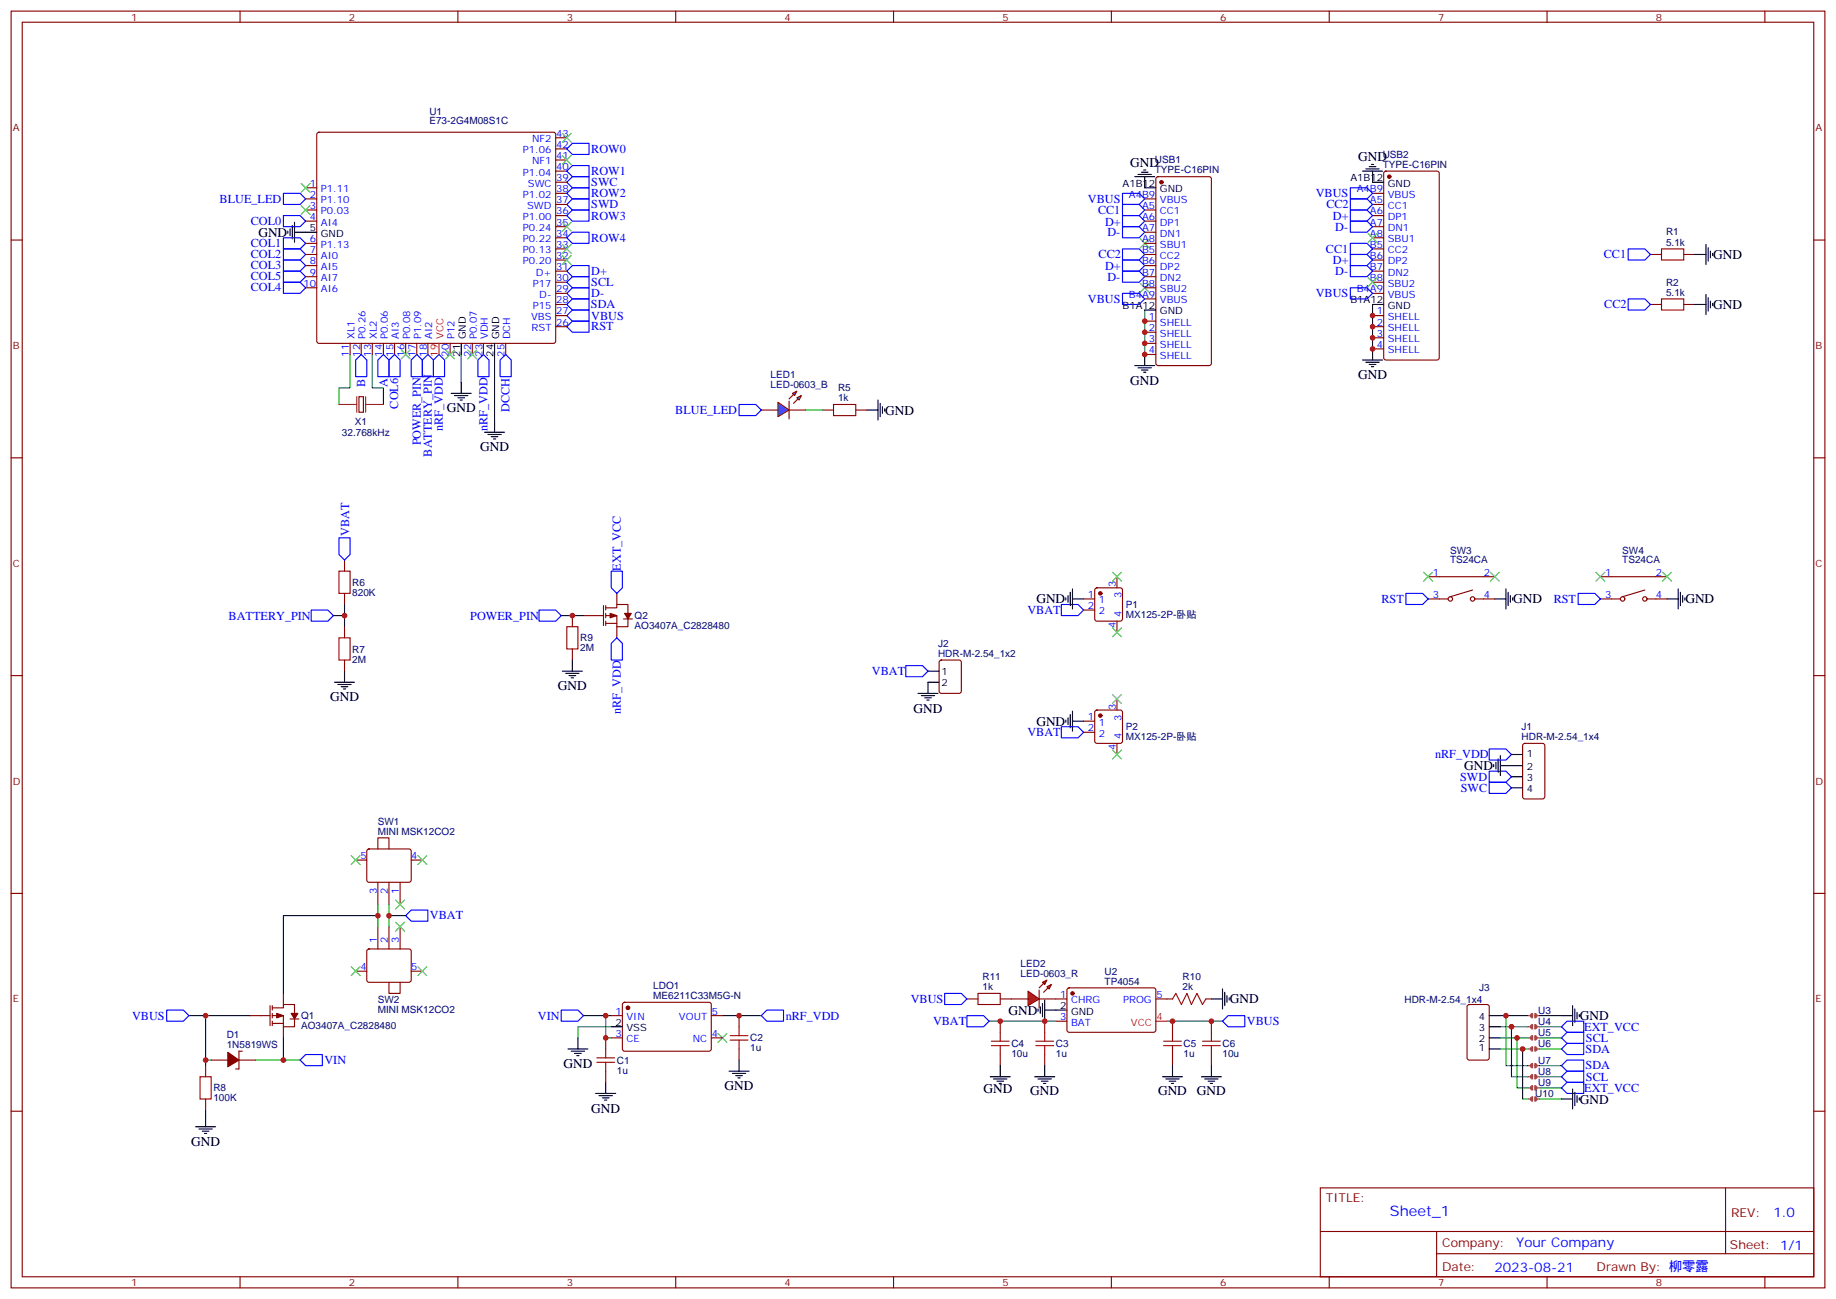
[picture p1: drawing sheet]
<svg xmlns="http://www.w3.org/2000/svg" width="583mm" height="412mm" viewBox="0 0 583 412" stroke-linecap="round" stroke-linejoin="round" font-family="sans-serif">
<g fill="none" stroke="#870000" stroke-width=".35">
<path d="M3.5 3.5h575.8v405.4h-575.8zM7.1 7.1h568.6v398.2h-568.6zM76.2 3.5v3.6M145.3 3.5v3.6M214.5 3.5v3.6M283.6 3.5v3.6M352.8 3.5v3.6M421.9 3.5v3.6M491.1 3.5v3.6M560.2 3.5v3.6M97 59.6h3.5M100.8 42.2l.4-.2h74.5l.5 .2 .2 .5v65.6l-.2 .5-.5 .2h-74.5l-.5-.2-.2-.5v-65.6z"/>
<path d="M176.4 57.9h3.5M176.4 54.3h3.5M176.4 50.8h3.5M176.4 47.3h3.5M176.4 43.7h3.5M3.5 76.2h3.6M97 63.1h3.5M97 66.7h3.5M97 70.2h3.5M97 77.3h3.5M176.4 79h3.5M176.4 75.5h3.5"/>
<path d="M176.4 72h3.5M176.4 68.4h3.5M176.4 64.9h3.5M176.4 61.4h3.5M575.7 76.2h3.6M97 80.8h3.5M97 84.3h3.5M97 87.8h3.5M97 91.4h3.5M176.4 96.7h3.5M176.4 93.1h3.5M176.4 89.6h3.5"/>
<path d="M176.4 86.1h3.5M176.4 82.6h3.5M111.1 109v3.5M114.7 109v3.5M118.2 109v3.5M121.7 109v3.5M125.2 109v3.5M128.8 109v3.5M132.3 109v3.5M135.8 109v3.5M142.9 109v3.5M149.9 109v3.5"/>
<path d="M153.5 109v3.5M160.5 109v3.5M176.4 103.7h3.5M176.4 100.2h3.5M113.9 125.9h1.5v5h-1.5zM3.5 145.3h3.6M575.7 145.3h3.6M344 190.1h3.5M344 193.7h3.5M347.7 186.8l.5-.2h7.4l.5 .2 .2 .5v9.2l-.2 .5-.5 .2h-7.4l-.5-.2-.2-.5v-9.2zM354.5 183.1v3.5M354.5 197.2v3.5"/>
<path d="M3.5 214.5h3.6M575.7 214.5h3.6M344 229h3.5M344 232.5h3.5M347.7 225.6l.5-.2h7.4l.5 .2 .2 .5v9.2l-.2 .5-.5 .2h-7.4l-.5-.2-.2-.5v-9.2zM354.5 221.9v3.5M354.5 236v3.5M3.5 283.6h3.6M575.7 283.6h3.6M3.5 352.8h3.6M575.7 352.8h3.6M419.1 377.1h156.6v28.2h-156.6z"/>
<path d="M547.7 377.1v20.9M419.1 391h156.5M456 398h119.6M456 391v14.1M76.2 405.3v3.6M145.3 405.3v3.6M214.5 405.3v3.6M283.6 405.3v3.6M352.8 405.3v3.6M421.9 405.3v3.6M491.1 405.3v3.6M560.2 405.3v3.6"/>
</g>
<g fill="none" stroke="#00f" stroke-width=".35">
<path d="M181.7 56.1h5.3v3.5h-5.3l-1.8-1.7zM90 61.4h5.2l1.8 1.7-1.8 1.8h-5.2zM179.9 64.9l1.8-1.8h5.3v3.6h-5.3zM179.9 93.1l1.8-1.7h5.3v3.5h-5.3zM179.9 86.1l1.8-1.8h5.3v3.5h-5.3zM132.3 112.5l1.8 1.8v5.3h-3.6v-5.3zM135.8 112.5l1.8 1.8v5.3h-3.5v-5.3zM139.3 112.5l1.8 1.8v5.3h-3.5v-5.3zM153.5 112.5l1.7 1.8v5.3h-3.5v-5.3zM160.5 112.5l1.8 1.8v5.3h-3.6v-5.3zM179.9 103.7l1.8-1.7h5.3v3.5h-5.3zM179.9 100.2l1.8-1.8h5.3v3.6h-5.3z"/>
<path d="M336.9 191.9h5.3l1.8 1.8-1.8 1.7h-5.3zM336.9 230.7h5.3l1.8 1.8-1.8 1.7h-5.3zM472.7 237.8h5.3l1.8 1.7-1.8 1.8h-5.3zM472.7 244.8h5.3l1.8 1.8-1.8 1.8h-5.3zM472.7 248.4h5.3l1.8 1.7-1.8 1.8h-5.3z"/>
</g>
<path d="M111.1 112.5v10.6h-3.5v5.3M118.2 112.5v10.6h3.5v5.3" fill="none" stroke="#008700" stroke-width=".35"/>
<path d="M107.6 128.4h5.6M113.2 125.9v5M116.1 128.4h5.6M116.1 125.9v5" fill="none" stroke="#8c2424" stroke-width=".35"/>
<g fill="none" stroke="#000" stroke-width=".35">
<path d="M91.4 73.4v.7M92.1 72.7v2.1M92.8 71.6v4.2M93.5 73.7h7M93.5 70.6v6.3M146.4 109v3.5M157 109v3.5M143.2 124.9h6.4M144.3 125.6h4.2M145.3 126.3h2.2M146 127h.8M146.4 121.4v3.5"/>
<path d="M153.8 137.2h6.4M154.9 137.9h4.2M155.9 138.6h2.1M156.6 139.3h.7M157 133.7v3.5M338.3 189.8v.7M339 189.1v2.1M339.7 188v4.3M340.4 187v6.3M340.4 190.1h3.6M338.3 228.6v.7M339 227.9v2.1"/>
<path d="M339.7 226.8v4.3M340.4 229h3.6M340.4 225.8v6.3M476.2 239.9v6.3M474.1 242.7v.7M474.8 242v2.1M475.5 240.9v4.3M476.2 243.1h3.6"/>
</g>
<path d="M139.3 109v3.5" fill="none" stroke="#f00" stroke-width=".35"/>
<g fill="#870000" stroke="#870000" stroke-width=".35">
<circle cx="349.2" cy="227.2" r=".53"/>
<circle cx="349.2" cy="188.4" r=".53"/>
</g>
<path d="M246.9 127.7l3.6 2.5-3.6 2.1z" fill="#09f" stroke="#870000" stroke-width=".35"/>
<path d="M250.5 127.4v5.6z" fill="#f00" stroke="#870000" stroke-width=".35"/>
<g fill="#870000" stroke="#870000" stroke-width=".35">
<path d="M250.5 126.6l1.4-1.4z"/>
<path d="M251.9 128.1l1.4-1.5z"/>
</g>
<g fill="#09f" stroke="#870000" stroke-width=".35">
<path d="M251.5 124.9l1.4-.7-.7 1.4z"/>
<path d="M252.9 126.3l1.5-.7-.8 1.4z"/>
</g>
<g fill="none" stroke="#870000" stroke-width=".35">
<path d="M241.7 130.2h5.2M250.5 130.2h5.3M261.1 130.2h3.5M271.6 130.2h3.6M109.4 177.8v3.5M109.4 188.4v3.5M109.4 199v3.5M181.7 195.4v3.6M185.2 195.4h6.4M191.6 192.3v6.3M192.3 193h3.5v-1.1h3.5v2.8M192.3 195.4h3.5v3.6h3.5v-2.5"/>
<path d="M192.3 192.3v1.4M192.3 194.7v1.4M192.3 197.2v1.4M192.3 197.9h3.5M195.8 188.4v3.5M195.8 199v3.5M197.9 196.5h2.8M109.4 209.5v3.6M181.7 206v3.5M298.3 209.8l.5-.3h5.6l.7 .5 .1 9.4-.5 .7h-5.9l-.6-.4-.1-9.4zM85.7 319.3v6.3M86.4 320h3.6v-1.1h3.5v2.8"/>
<path d="M86.4 319.3v1.4M90 315.4v3.5M197.8 318.4l.5-.2 27 .1 .5 .6-.1 14.4-.6 .4h-27.1l-.4-.7v-14.1zM306.9 317.1h3.5M317.5 317.1h3.5M335.1 317.1h3.6M338.9 313.8l.5-.2 27.1 .1 .4 .6-.1 13-.6 .4h-27.1l-.4-.7v-12.7zM366.9 317.1h5.3M382.8 317.1h1.7M465.9 319.1l.5-.2h5.6l.7 .4v16.5l-.4 .7h-5.9l-.7-.4v-16.5zM65.3 338.3v3.5M67 336.5h5.3"/>
<path d="M75.8 336.5h5.3M76.9 333.7h-1.1v5.7h-1M79.4 322.4h6.3M86.4 322.4h3.6v3.6h3.5v-2.5M86.4 324.9h3.6M86.4 321.7v1.4M86.4 324.2v1.4M90 326v3.5M92.1 323.5h2.8M192.3 329.5v3.5M194 322.4h3.6M194 329.5h3.6"/>
<path d="M225.8 322.4h3.5M225.8 329.5h3.5M234.6 322.4v3.6M234.6 333v3.5M317.5 324.2v3.5M317.5 334.8v3.5M331.6 324.2v3.5M331.6 334.8v3.5M335.1 324.2h3.6M372.2 324.2v3.5M372.2 334.8v3.5M384.5 324.2v3.5"/>
<path d="M384.5 334.8v3.5M65.3 348.9v3.5M192.3 340.1v3.5"/>
</g>
<path d="M234.6 128.4h5.3l1.8 1.8-1.8 1.7h-5.3zM107.6 170.7h3.5v5.3l-1.7 1.8-1.8-1.8zM98.8 193.7h5.3l1.7 1.7-1.7 1.8h-5.3zM171.1 193.7h5.3l1.8 1.7-1.8 1.8h-5.3zM194 181.3h3.6v5.3l-1.8 1.8-1.8-1.8zM195.8 202.5l1.8 1.8v5.2h-3.6v-5.2zM287.5 211.3h5.3l1.8 1.8-1.8 1.7h-5.3zM52.9 320.7h5.3l1.8 1.7-1.8 1.8h-5.3zM95.2 336.5l1.8-1.7h5.3v3.5h-5.3zM178.2 320.7h5.2l1.8 1.7-1.8 1.8h-5.2zM241.7 322.4l1.7-1.7h5.3v3.5h-5.3zM306.9 322.4h5.3l1.8 1.8-1.8 1.8h-5.3z" fill="none" stroke="#00f" stroke-width=".35"/>
<g fill="none" stroke="#a10000" stroke-width=".35">
<path d="M264.6 128.4h7v3.5h-7zM107.6 181.3h3.5v7.1h-3.5zM179.9 199h3.5v7h-3.5zM107.6 202.5h3.5v7h-3.5zM310.4 315.4h7.1v3.5h-7.1zM372.2 317.1l1-1.7 1.8 3.5 1.8-3.5 1.4 3.5 1.7-3.5 1.8 3.5 1.1-1.8M189.4 337.3h5.7M189.4 335.8h5.7M192.3 333v2.8M192.3 337.3v2.8M231.8 330.2h5.6M231.8 328.8h5.6"/>
<path d="M234.6 326v2.8M234.6 330.2v2.8M314.7 332h5.6M314.7 330.6h5.6M317.5 327.7v2.9M317.5 332v2.8M328.8 332h5.6M328.8 330.6h5.6M331.6 327.7v2.9M331.6 332v2.8M369.4 332h5.6M369.4 330.6h5.6"/>
<path d="M372.2 327.7v2.9M372.2 332v2.8M381.7 332h5.6M381.7 330.6h5.6M384.5 327.7v2.9M384.5 332v2.8M63.5 341.8h3.5v7.1h-3.5z"/>
</g>
<g fill="none" stroke="#000" stroke-width=".35">
<path d="M275.2 130.2h3.5M278.7 127v6.3M279.4 128.1v4.2M280.1 129.1v2.1M280.8 129.8v.7M106.2 216.6h6.3M107.2 217.3h4.3M108.3 218h2.1M109 218.7h.7M109.4 213.1v3.5M178.5 213.1h6.4M179.6 213.8h4.2"/>
<path d="M180.6 214.5h2.1M181.3 215.2h.7M181.7 209.5v3.6M294.6 213.1h3.5M298.1 216.6h-3.5v3.5M291.4 220.1h6.3M292.5 220.8h4.2M293.5 221.5h2.1M294.2 222.2h.7M330.2 319.6v2.1M330.9 318.6v4.2M331.6 317.5v6.3"/>
<path d="M384.5 317.1h3.6M388.1 314v6.3M388.8 315v4.3M389.5 316.1v2.1M390.2 316.8v.7M180.3 333h6.3M181.3 333.7h4.3M182.4 334.4h2.1M183.1 335.1h.7M183.4 329.5v3.5M194 326h3.6M234.6 336.5v3.6"/>
<path d="M317.5 338.3v3.5M329.5 320.3v.7M331.6 320.7h7.1M331.6 338.3v3.5M372.2 338.3v3.5M384.5 338.3v3.5M472.7 333h3.5M472.7 326h3.5M472.7 329.5h3.5M472.7 322.4h3.5M62.1 357.7h6.3M63.1 358.4h4.3"/>
<path d="M64.2 359.1h2.1M64.9 359.8h.7M65.3 354.2v3.5M189.1 347.1h6.3M190.1 347.8h4.3M191.2 348.5h2.1M191.9 349.2h.7M192.3 343.6v3.5M231.4 340.1h6.4M232.5 340.8h4.2M233.5 341.5h2.2M234.2 342.2h.7"/>
<path d="M314.3 341.8h6.4M315.4 342.5h4.2M316.4 343.3h2.2M317.1 344h.8M328.4 341.8h6.4M329.5 342.5h4.2M330.6 343.3h2.1M331.3 344h.7M369 341.8h6.4M370.1 342.5h4.2M371.1 343.3h2.1M371.8 344h.7"/>
<path d="M381.4 341.8h6.3M382.4 342.5h4.2M383.5 343.3h2.1M384.2 344h.7"/>
</g>
<g fill="none" stroke="#008700" stroke-width=".35">
<path d="M255.8 130.2h5.3M105.8 195.4h3.6M109.4 191.9v7.1M178.2 195.4h7M60 322.4h19.4M65.3 322.4v14.1h1.7M65.3 336.5v1.8M90 329.5v7h-8.9M90 336.5h5.2M185.2 322.4h8.8M192.3 322.4v7.1h1.7M194 326h-10.6v3.5"/>
<path d="M229.3 322.4h12.4M314 324.2h21.1M370.4 324.2h17.7M65.3 352.4v1.8"/>
</g>
<g fill="#870000" stroke="#870000" stroke-width=".35">
<path d="M87.8 321.7l2.2 .7-2.2 .7z"/>
<path d="M92.4 321.7h2.1l-1 1.8z"/>
<path d="M72.3 334.1l3.5 2.4-3.5 2.2z"/>
<path d="M193.7 194.7l2.1 .7-2.1 .7z"/>
<path d="M198.3 194.7h2.1l-1.1 1.8z"/>
<circle cx="199.3" cy="320" r=".53"/>
<circle cx="340.4" cy="315.4" r=".53"/>
</g>
<path d="M227.9 328.1l2.8 2.8M230.7 328.1l-2.8 2.8" fill="none" stroke="#3c3" stroke-width=".35"/>
<path d="M485.1 322.4h1.4M487.2 322.4h1.4" fill="none" stroke="#a64a4a" stroke-width=".35"/>
<g fill="#a64a4a" stroke="#a64a4a" stroke-width=".35">
<path d="M487.2 321.7a.71 .71 0 0 1 .7 .7 .71 .71 0 0 1-.7 .7z"/>
<path d="M486 321.9l.5-.2v1.4l-.7-.4z"/>
</g>
<path d="M366.9 324.2h3.5" fill="none" stroke="#f00" stroke-width=".35"/>
<g fill="#f00" stroke="#870000" stroke-width=".35">
<path d="M326.3 314.7l3.5 2.4-3.5 2.2z"/>
<path d="M329.8 314.3v5.7z"/>
</g>
<g fill="#870000" stroke="#870000" stroke-width=".35">
<path d="M329.8 313.6l1.5-1.4z"/>
<path d="M331.3 315l1.4-1.4z"/>
</g>
<g fill="#f00" stroke="#870000" stroke-width=".35">
<path d="M330.9 311.9l1.4-.8-.7 1.5z"/>
<path d="M332.3 313.3l1.4-.7-.7 1.4z"/>
</g>
<g fill="none" stroke="#870000" stroke-width=".35">
<path d="M367.1 56.3l.5-.2h16.2l.7 .4v58.9l-.4 .6-16.5 .1-.7-.5v-58.8zM439.4 54.5l.5-.2h16.2l.7 .5v58.8l-.4 .6-16.5 .1-.6-.5-.1-58.8zM363.4 63.1h3.5M363.4 66.7h3.5M363.4 70.2h3.5M363.4 73.7h3.5M363.4 77.3h3.5M435.7 61.4h3.5M435.7 64.9h3.5M435.7 68.4h3.5M435.7 72h3.5M435.7 75.5h3.5"/>
<path d="M435.7 79h3.5M363.4 80.8h3.5M363.4 84.3h3.5M363.4 87.8h3.5M363.4 91.4h3.5M363.4 94.9h3.5M435.7 82.6h3.5M435.7 86.1h3.5M435.7 89.6h3.5M435.7 93.1h3.5M523.9 80.8h3.5M523.9 96.7h3.5"/>
<path d="M534.5 80.8h3.5M534.5 96.7h3.5M363.4 102h3.5M363.4 105.5h3.5M363.4 109h3.5M363.4 112.5h3.5M435.7 100.2h3.5M435.7 103.7h3.5M435.7 107.2h3.5M435.7 110.8h3.5M453.3 190.1h6.4M453.3 183.1h21.2"/>
<path d="M467.4 187.3l-7 2.1M468.1 190.1h6.4M508 190.1h6.3M508 183.1h21.2M522.1 187.3l-7 2.1M522.8 190.1h6.4M483.5 236.2l.5-.2h5.7l.6 .4 .1 16.5-.5 .7h-5.9l-.6-.4-.1-16.5zM112.9 273h3.5M116.7 269.7l.4-.2h12.7l.5 .2 .2 .5v9.5l-.7 .4-13-.1-.4-.6v-9.2zM119.9 269.5v-3.5h3.6v3.5M130.5 273h3.6M119.9 280.1v7.1"/>
<path d="M119.9 294.2v7.1M123.5 280.1v7.1M123.5 294.2v7.1M127 280.1v7.1M127 294.2v7.1M112.9 308.3h3.5M116.7 301.5l.4-.2h12.7l.5 .2 .2 .5v9.4l-.7 .5-13-.1-.4-.7v-9.1zM123.5 311.9v3.5h3.5v-3.5M130.5 308.3h3.6M321 317.1h5.3M329.8 317.1h5.3"/>
<circle cx="460.4" cy="190.1" r=".71"/>
<circle cx="467.4" cy="190.1" r=".71"/>
<circle cx="515.1" cy="190.1" r=".71"/>
<circle cx="522.1" cy="190.1" r=".71"/>
</g>
<g fill="none" stroke="#008700" stroke-width=".35">
<path d="M363.4 98.4v14.1M435.7 96.7v14.1M146.4 112.5v8.9M157 112.5v21.2M119.9 290.7h-29.9v24.7M119.9 287.2v7M123.5 287.2v7M123.5 290.7h5.3M476.2 322.4h8.9M476.2 326h8.9M476.2 329.5h8.9M476.2 333h8.9"/>
<path d="M478 322.4v15.9h7.1M479.8 326v15.8h5.3M481.5 329.5v15.9h3.6M483.3 333v15.9h1.8M488.6 322.4h7.1M488.6 326h7.1M488.6 329.5h7.1M488.6 333h7.1M488.6 338.3h7.1M488.6 341.8h7.1M488.6 345.4h7.1M488.6 348.9h7.1"/>
</g>
<g fill="none" stroke="#a64a4a" stroke-width=".35">
<path d="M485.1 326h1.4M485.1 329.5h1.4M485.1 333h1.4M485.1 338.3h1.4M487.2 326h1.4M487.2 329.5h1.4M487.2 333h1.4M487.2 338.3h1.4M485.1 341.8h1.4M485.1 345.4h1.4M485.1 348.9h1.4M487.2 341.8h1.4"/>
<path d="M487.2 345.4h1.4M487.2 348.9h1.4"/>
</g>
<g fill="#a64a4a" stroke="#a64a4a" stroke-width=".35">
<path d="M487.2 325.3a.71 .71 0 0 1 .7 .7 .71 .71 0 0 1-.7 .7z"/>
<path d="M486 325.5l.5-.2v1.4l-.7-.5z"/>
<path d="M487.2 328.8a.71 .71 0 0 1 .7 .7 .71 .71 0 0 1-.7 .7z"/>
<path d="M486 329l.5-.2v1.4l-.7-.4z"/>
<path d="M487.2 332.3a.71 .71 0 0 1 .7 .7 .71 .71 0 0 1-.7 .7z"/>
<path d="M486 332.5l.5-.2v1.4l-.7-.4z"/>
<path d="M487.2 337.6a.71 .71 0 0 1 .7 .7 .71 .71 0 0 1-.7 .7z"/>
<path d="M486 337.8l.5-.2v1.4l-.7-.4z"/>
<path d="M487.2 341.1a.71 .71 0 0 1 .7 .7 .71 .71 0 0 1-.7 .7z"/>
<path d="M486 341.3l.5-.2v1.4l-.7-.4z"/>
<path d="M487.2 344.7a.71 .71 0 0 1 .7 .7 .71 .71 0 0 1-.7 .7z"/>
<path d="M486 344.9l.5-.2v1.4l-.7-.5z"/>
<path d="M487.2 348.2a.71 .71 0 0 1 .7 .7 .71 .71 0 0 1-.7 .7z"/>
<path d="M486 348.4l.5-.2v1.4l-.7-.4z"/>
</g>
<g fill="none" stroke="#000" stroke-width=".35">
<path d="M360.2 56.1h6.3M361.2 55.4h4.3M362.3 54.7h2.1M363 54h.7M363.4 56.1v3.5h3.5M432.5 54.3h6.4M433.6 53.6h4.2M434.6 52.9h2.1M435.3 52.2h.7M435.7 54.3v3.6h3.5M541.5 77.6v6.4M542.2 78.7v4.2"/>
<path d="M542.9 79.7v2.1M363.4 98.4h3.5M435.7 96.7h3.5M538 80.8h3.5M538 96.7h3.5M541.5 93.5v6.3M542.2 94.5v4.3M542.9 95.6v2.1M543.6 80.4v.7M543.6 96.3v.7M360.2 116.1h6.3M361.2 116.8h4.3"/>
<path d="M362.3 117.5h2.1M363 118.2h.7M363.4 112.5v3.6M432.5 114.3h6.4M433.6 115h4.2M434.6 115.7h2.1M435.3 116.4h.7M435.7 110.8v3.5M474.5 190.1h3.5M478 187v6.3M478.7 188v4.3M479.4 189.1v2.1"/>
<path d="M480.1 189.8v.7M529.2 190.1h3.5M532.7 187v6.3M533.4 188v4.3M534.1 189.1v2.1M534.8 189.8v.7M479.8 239.5h3.5M479.8 243.1h3.5M479.8 246.6h3.5M479.8 250.1h3.5M499.2 319.3v6.3M495.7 322.4h3.5"/>
<path d="M499.9 320.3v4.3M500.6 321.4v2.1M501.3 322.1v.7M495.7 348.9h3.5M499.2 345.7v6.4M499.9 346.8v4.2M500.6 347.8v2.2M501.3 348.5v.7"/>
</g>
<g fill="none" stroke="#00f" stroke-width=".35">
<path d="M181.7 59.6h5.3v3.5h-5.3l-1.8-1.7zM181.7 52.6h5.3v3.5h-5.3l-1.8-1.8zM181.7 45.5h5.3v3.5h-5.3l-1.8-1.7zM428.6 59.6h5.3l1.8 1.8-1.8 1.7h-5.3zM90 79h5.2l1.8 1.8-1.8 1.8h-5.2zM90 75.5h5.2l1.8 1.8-1.8 1.7h-5.2zM90 68.4h5.2l1.8 1.8-1.8 1.8h-5.2zM179.9 75.5l1.8-1.8h5.3v3.6h-5.3zM179.9 68.4l1.8-1.7h5.3v3.5h-5.3zM356.3 79h5.3l1.8 1.8-1.8 1.8h-5.3zM356.3 72h5.3l1.8 1.7-1.8 1.8h-5.3zM356.3 68.4h5.3l1.8 1.8-1.8 1.8h-5.3z"/>
<path d="M356.3 64.9h5.3l1.8 1.8-1.8 1.7h-5.3zM356.3 61.4h5.3l1.8 1.7-1.8 1.8h-5.3zM428.6 66.7h5.3l1.8 1.7-1.8 1.8h-5.3zM428.6 70.2h5.3l1.8 1.8-1.8 1.7h-5.3zM428.6 63.1h5.3l1.8 1.8-1.8 1.8h-5.3zM428.6 77.3h5.3l1.8 1.7-1.8 1.8h-5.3zM516.8 79h5.3l1.8 1.8-1.8 1.8h-5.3zM90 86.1h5.2l1.8 1.7-1.8 1.8h-5.2zM90 89.6h5.2l1.8 1.8-1.8 1.7h-5.2zM90 82.6h5.2l1.8 1.7-1.8 1.8h-5.2zM179.9 96.7l1.8-1.8h5.3v3.5h-5.3zM181.7 87.8h5.3v3.6h-5.3l-1.8-1.8z"/>
<path d="M356.3 86.1h5.3l1.8 1.7-1.8 1.8h-5.3zM356.3 82.6h5.3l1.8 1.7-1.8 1.8h-5.3zM356.3 93.1h5.3l1.8 1.8-1.8 1.8h-5.3zM428.6 91.4h5.3l1.8 1.7-1.8 1.8h-5.3zM428.6 80.8h5.3l1.8 1.8-1.8 1.7h-5.3zM428.6 84.3h5.3l1.8 1.8-1.8 1.7h-5.3zM516.8 94.9h5.3l1.8 1.8-1.8 1.7h-5.3zM114.7 112.5l1.7 1.8v5.3h-3.5v-5.3zM121.7 112.5l1.8 1.8v5.3h-3.6v-5.3zM125.2 112.5l1.8 1.8v5.3h-3.5v-5.3zM446.3 188.4h5.3l1.7 1.7-1.7 1.8h-5.3zM500.9 188.4h5.3l1.8 1.7-1.8 1.8h-5.3z"/>
<path d="M130.5 288.9h5.3v3.6h-5.3l-1.7-1.8zM299.9 315.4h5.3l1.7 1.7-1.7 1.8h-5.3zM388.1 324.2l1.7-1.8h5.3v3.6h-5.3zM495.7 326l1.7-1.8h5.3v3.5h-5.3zM495.7 329.5l1.7-1.8h5.3v3.6h-5.3zM495.7 333l1.7-1.7h5.3v3.5h-5.3zM495.7 338.3l1.7-1.8h5.3v3.6h-5.3zM495.7 341.8l1.7-1.7h5.3v3.5h-5.3zM495.7 345.4l1.7-1.8h5.3v3.5h-5.3z"/>
</g>
<g fill="none" stroke="#3c3" stroke-width=".35">
<path d="M95.6 58.2l2.8 2.8M98.4 58.2l-2.8 2.8M178.5 49.4l2.8 2.8M178.5 42.3l2.8 2.9M181.3 49.4l-2.8 2.8M181.3 42.3l-2.8 2.9M95.6 65.3l2.8 2.8M98.4 65.3l-2.8 2.8M178.5 70.6l2.8 2.8M178.5 77.6l2.8 2.8M181.3 70.6l-2.8 2.8M181.3 77.6l-2.8 2.8"/>
<path d="M361.9 75.8l2.9 2.9M364.8 75.8l-2.9 2.9M434.3 74.1l2.8 2.8M437.1 74.1l-2.8 2.8M178.5 81.1l2.8 2.9M181.3 81.1l-2.8 2.9M361.9 90l2.9 2.8M364.8 90l-2.9 2.8M434.3 88.2l2.8 2.8M437.1 88.2l-2.8 2.8M127.4 111.1l2.8 2.8M130.2 111.1l-2.8 2.8"/>
<path d="M141.5 111.1l2.8 2.8M144.3 111.1l-2.8 2.8M148.5 111.1l2.8 2.8M151.3 111.1l-2.8 2.8M353.1 181.7l2.9 2.8M353.1 199.3l2.9 2.8M356 181.7l-2.9 2.8M356 199.3l-2.9 2.8M451.9 181.7l2.8 2.8M454.7 181.7l-2.8 2.8M473.1 181.7l2.8 2.8M475.9 181.7l-2.8 2.8"/>
<path d="M506.6 181.7l2.8 2.8M509.4 181.7l-2.8 2.8M527.8 181.7l2.8 2.8M530.6 181.7l-2.8 2.8M353.1 238.1l2.9 2.8M353.1 220.5l2.9 2.8M356 238.1l-2.9 2.8M356 220.5l-2.9 2.8M111.5 271.6l2.8 2.9M114.3 271.6l-2.8 2.9M132.6 271.6l2.9 2.9M135.5 271.6l-2.9 2.9"/>
<path d="M125.6 285.8l2.8 2.8M125.6 292.8l2.8 2.8M128.4 292.8l-2.8 2.8M128.4 285.8l-2.8 2.8M111.5 306.9l2.8 2.8M114.3 306.9l-2.8 2.8M132.6 306.9l2.9 2.8M135.5 306.9l-2.9 2.8"/>
</g>
<path d="M527.4 79h7.1v3.6h-7.1zM527.4 94.9h7.1v3.5h-7.1z" fill="none" stroke="#a10000" stroke-width=".35"/>
<g fill="#870000" stroke="#870000" stroke-width=".35">
<circle cx="441" cy="56.1" r=".53"/>
<circle cx="368.7" cy="57.9" r=".53"/>
</g>
<g fill="#c00">
<circle cx="109.4" cy="195.4" r=".88"/>
<circle cx="65.3" cy="322.4" r=".88"/>
<circle cx="90" cy="336.5" r=".88"/>
<circle cx="65.3" cy="336.5" r=".88"/>
<circle cx="234.6" cy="322.4" r=".88"/>
<circle cx="192.3" cy="329.5" r=".88"/>
<circle cx="192.3" cy="322.4" r=".88"/>
<circle cx="181.7" cy="195.4" r=".88"/>
<circle cx="372.2" cy="324.2" r=".88"/>
<circle cx="384.5" cy="324.2" r=".88"/>
<circle cx="331.6" cy="324.2" r=".88"/>
<circle cx="317.5" cy="324.2" r=".88"/>
<circle cx="478" cy="322.4" r=".88"/>
<circle cx="479.8" cy="326" r=".88"/>
<circle cx="481.5" cy="329.5" r=".88"/>
<circle cx="483.3" cy="333" r=".88"/>
<circle cx="123.5" cy="290.7" r=".88"/>
<circle cx="119.9" cy="290.7" r=".88"/>
<circle cx="435.7" cy="110.8" r=".88"/>
<circle cx="435.7" cy="100.2" r=".88"/>
<circle cx="435.7" cy="103.7" r=".88"/>
<circle cx="435.7" cy="107.2" r=".88"/>
<circle cx="363.4" cy="109" r=".88"/>
<circle cx="363.4" cy="105.5" r=".88"/>
<circle cx="363.4" cy="102" r=".88"/>
<circle cx="363.4" cy="112.5" r=".88"/>
</g>
<text font-size="4.6" fill="#00f" x="441.2" y="386.1">Sheet_1</text>
<g font-size="4.2">
<text x="358.8" y="52.9">GND</text>
<text x="431.1" y="51.1">GND</text>
<text x="82" y="75.1">GND</text>
<text x="543.8" y="82.2">GND</text>
<text x="543.8" y="98.1">GND</text>
<text x="358.8" y="122.1">GND</text>
<text x="431.1" y="120.4">GND</text>
<text x="141.8" y="130.9">GND</text>
<text x="281" y="131.6">GND</text>
<text x="152.4" y="143.2">GND</text>
<text x="329" y="191.6">GND</text>
<text x="480.3" y="191.6">GND</text>
<text x="535" y="191.6">GND</text>
<text x="177.1" y="219.2">GND</text>
<text x="104.8" y="222.7">GND</text>
<text x="290" y="226.2">GND</text>
<text x="329" y="230.4">GND</text>
<text x="464.8" y="244.5">GND</text>
<text x="320.2" y="322.1">GND</text>
<text x="390.3" y="318.6">GND</text>
<text x="501.5" y="323.9">GND</text>
<text x="178.9" y="339.1">GND</text>
<text x="230" y="346.2">GND</text>
<text x="312.2" y="347.1">GND</text>
<text x="327" y="347.5">GND</text>
<text x="367.6" y="347.5">GND</text>
<text x="379.9" y="347.5">GND</text>
<text x="187.7" y="353.2">GND</text>
<text x="501.5" y="350.3">GND</text>
<text x="60.7" y="363.8">GND</text>
</g>
<g font-size="4.2" fill="#00f">
<text x="562.9" y="386.4">1.0</text>
<text x="481.3" y="395.9">Your Company</text>
<text x="474.4" y="403.7">2023-08-21</text>
</g>
<g font-size="3.9" fill="#00f">
<text x="187.7" y="48.5">ROW0</text>
<text x="187.7" y="59.1">SWC</text>
<text x="187.7" y="55.6">ROW1</text>
<text x="69.7" y="64.4">BLUE_LED</text>
<text x="187.7" y="62.6">ROW2</text>
<text x="345.3" y="64.4">VBUS</text>
<text x="417.6" y="62.6">VBUS</text>
<text x="79.6" y="71.5">COL0</text>
<text x="187.7" y="66.2">SWD</text>
<text x="187.7" y="69.7">ROW3</text>
<text x="348.5" y="67.9">CC1</text>
<text x="350.8" y="71.6">D+</text>
<text x="421" y="66.2">CC2</text>
<text x="423.1" y="69.8">D+</text>
<text x="187.7" y="76.7">ROW4</text>
<text x="351.5" y="75">D-</text>
<text x="423.8" y="73.2">D-</text>
<text x="79.6" y="82">COL2</text>
<text x="79.6" y="78.5">COL1</text>
<text x="348.7" y="82.1">CC2</text>
<text x="420.9" y="80.3">CC1</text>
<text x="423.1" y="83.9">D+</text>
<text x="509.1" y="82">CC1</text>
<text x="79.6" y="89">COL5</text>
<text x="79.6" y="85.5">COL3</text>
<text x="187.7" y="87.3">D+</text>
<text x="350.8" y="85.7">D+</text>
<text x="351.5" y="89.1">D-</text>
<text x="423.8" y="87.3">D-</text>
<text x="79.6" y="92.5">COL4</text>
<text x="187.7" y="94.4">D-</text>
<text x="187.7" y="90.8">SCL</text>
<text x="417.6" y="94.4">VBUS</text>
<text x="187.6" y="97.9">SDA</text>
<text x="187.7" y="101.4">VBUS</text>
<text x="345.3" y="96.1">VBUS</text>
<text x="509.2" y="97.9">CC2</text>
<text x="187.7" y="104.9">RST</text>
<text x="115.9" y="122.8" transform="rotate(-90 115.9 122.8)">B</text>
<text x="123" y="123" transform="rotate(-90 123 123)">A</text>
<text x="126.4" y="129.7" transform="rotate(-90 126.4 129.7)">COL6</text>
<text x="161.8" y="130.7" transform="rotate(-90 161.8 130.7)">DCCH</text>
<text x="214.3" y="131.4">BLUE_LED</text>
<text x="140.6" y="136.8" transform="rotate(-90 140.6 136.8)">nRF_VDD</text>
<text x="154.7" y="136.8" transform="rotate(-90 154.7 136.8)">nRF_VDD</text>
<text x="133.5" y="141.4" transform="rotate(-90 133.5 141.4)">POWER_PIN</text>
<text x="137.1" y="145" transform="rotate(-90 137.1 145)">BATTERY_PIN</text>
<text x="110.8" y="170" transform="rotate(-90 110.8 170)">VBAT</text>
<text x="197.1" y="181.2" transform="rotate(-90 197.1 181.2)">EXT_VCC</text>
<text x="438.5" y="191.4">RST</text>
<text x="493.2" y="191.4">RST</text>
<text x="72.6" y="196.7">BATTERY_PIN</text>
<text x="149.3" y="196.7">POWER_PIN</text>
<text x="326.1" y="194.9">VBAT</text>
<text x="276.8" y="214.3">VBAT</text>
<text x="197" y="226.8" transform="rotate(-90 197 226.8)">nRF_VDD</text>
<text x="326.1" y="233.8">VBAT</text>
<text x="455.5" y="240.8">nRF_VDD</text>
<text x="463.4" y="247.8">SWD</text>
<text x="463.7" y="251.3">SWC</text>
<text x="136.5" y="291.9">VBAT</text>
<text x="41.9" y="323.7">VBUS</text>
<text x="170.8" y="323.7">VIN</text>
<text x="249.4" y="323.7">nRF_VDD</text>
<text x="289.1" y="318.3">VBUS</text>
<text x="296.2" y="325.5">VBAT</text>
<text x="395.8" y="325.4">VBUS</text>
<text x="502.9" y="327.2">EXT_VCC</text>
<text x="503.3" y="334.2">SDA</text>
<text x="503.4" y="330.7">SCL</text>
<text x="103" y="337.9">VIN</text>
<text x="503.3" y="339.5">SDA</text>
<text x="502.9" y="346.6">EXT_VCC</text>
<text x="503.4" y="343">SCL</text>
</g>
<g font-size="3.9" fill="#800">
<text x="420.9" y="381.7">TITLE:</text>
<text x="549.5" y="386.4">REV:</text>
<text x="457.8" y="395.9">Company:</text>
<text x="549.1" y="396.5">Sheet: 1/1</text>
<text x="457.8" y="403.6">Date:</text>
<text x="506.8" y="403.7">Drawn By: 柳零露</text>
</g>
<g font-size="3.2" fill="#800">
<text x="41.6" y="6.5">1</text>
<text x="110.8" y="6.5">2</text>
<text x="179.9" y="6.5">3</text>
<text x="249.1" y="6.5">4</text>
<text x="318.2" y="6.5">5</text>
<text x="387.3" y="6.5">6</text>
<text x="456.5" y="6.5">7</text>
<text x="525.6" y="6.5">8</text>
<text x="4.1" y="41.6">A</text>
<text x="576.3" y="41.6">A</text>
<text x="4.1" y="110.8">B</text>
<text x="576.3" y="110.8">B</text>
<text x="4.1" y="179.9">C</text>
<text x="576.3" y="179.9">C</text>
<text x="4.1" y="249.1">D</text>
<text x="576.3" y="249.1">D</text>
<text x="4.1" y="318.2">E</text>
<text x="576.3" y="318.2">E</text>
<text x="41.6" y="408.3">1</text>
<text x="110.8" y="408.3">2</text>
<text x="179.9" y="408.3">3</text>
<text x="249.1" y="408.3">4</text>
<text x="318.2" y="408.3">5</text>
<text x="387.3" y="408.3">6</text>
<text x="456.5" y="408.3">7</text>
<text x="525.6" y="408.3">8</text>
</g>
<g font-size="3.2" fill="#000080">
<text x="136.3" y="39.4">E73-2G4M08S1C</text>
<text x="136.3" y="36.4">U1</text>
<text x="366.6" y="51.8">USB1</text>
<text x="438.9" y="53.3">TYPE-C16PIN</text>
<text x="438.9" y="50">USB2</text>
<text x="366.6" y="55">TYPE-C16PIN</text>
<text x="528.8" y="78">5.1k</text>
<text x="528.8" y="74.7">R1</text>
<text x="528.8" y="93.8">5.1k</text>
<text x="528.8" y="90.7">R2</text>
<text x="244.6" y="119.9">LED1</text>
<text x="244.6" y="123.1">LED-0603_B</text>
<text x="266" y="124.2">R5</text>
<text x="266" y="127.4">1k</text>
<text x="112.6" y="134.8">X1</text>
<text x="108.5" y="138.3">32.768kHz</text>
<text x="460.3" y="178.7">TS24CA</text>
<text x="460.3" y="175.8">SW3</text>
<text x="515" y="178.7">TS24CA</text>
<text x="515" y="175.8">SW4</text>
<text x="111.8" y="186">R6</text>
<text x="111.8" y="189.2">820K</text>
<text x="201.4" y="196.5">Q2</text>
<text x="357.4" y="196.1">MX125-2P-卧贴</text>
<text x="357.4" y="193">P1</text>
<text x="184.1" y="203.6">R9</text>
<text x="201.4" y="199.7">AO3407A_C2828480</text>
<text x="111.8" y="207.2">R7</text>
<text x="184.1" y="206.8">2M</text>
<text x="297.8" y="208.5">HDR-M-2.54_1x2</text>
<text x="297.8" y="205.3">J2</text>
<text x="111.8" y="210.4">2M</text>
<text x="357.4" y="231.8">P2</text>
<text x="483" y="231.8">J1</text>
<text x="357.4" y="234.9">MX125-2P-卧贴</text>
<text x="483" y="234.9">HDR-M-2.54_1x4</text>
<text x="119.9" y="261.8">SW1</text>
<text x="119.9" y="264.9">MINI MSK12CO2</text>
<text x="311.9" y="311.2">R11</text>
<text x="324" y="310.1">LED-0603_R</text>
<text x="324" y="307">LED2</text>
<text x="350.6" y="309.6">U2</text>
<text x="375.4" y="311.2">R10</text>
<text x="207.4" y="317.1">ME6211C33M5G-N</text>
<text x="207.4" y="313.9">LDO1</text>
<text x="311.9" y="314.3">1k</text>
<text x="350.6" y="312.6">TP4054</text>
<text x="375.4" y="314.3">2k</text>
<text x="469.6" y="314.7">J3</text>
<text x="95.6" y="323.5">Q1</text>
<text x="119.9" y="321.6">MINI MSK12CO2</text>
<text x="119.9" y="318.4">SW2</text>
<text x="445.8" y="318.3">HDR-M-2.54_1x4</text>
<text x="488.3" y="321.8">U3</text>
<text x="72" y="329.5">D1</text>
<text x="95.6" y="326.7">AO3407A_C2828480</text>
<text x="488.3" y="325.3">U4</text>
<text x="488.3" y="328.9">U5</text>
<text x="72" y="332.7">1N5819WS</text>
<text x="238.1" y="333.8">1u</text>
<text x="238.1" y="330.6">C2</text>
<text x="321" y="335.6">10u</text>
<text x="321" y="332.4">C4</text>
<text x="335.1" y="335.6">1u</text>
<text x="335.1" y="332.4">C3</text>
<text x="375.7" y="335.6">1u</text>
<text x="375.7" y="332.4">C5</text>
<text x="388.1" y="335.6">10u</text>
<text x="388.1" y="332.4">C6</text>
<text x="488.3" y="332.4">U6</text>
<text x="195.8" y="340.9">1u</text>
<text x="195.8" y="337.7">C1</text>
<text x="488.3" y="337.7">U7</text>
<text x="488.3" y="341.2">U8</text>
<text x="67.7" y="346.5">R8</text>
<text x="488.3" y="344.7">U9</text>
<text x="67.7" y="349.7">100K</text>
<text x="487.3" y="348.3">U10</text>
</g>
<g font-size="3.2" fill="#00f">
<text x="168.9" y="45.2">NF2</text>
<text x="176.6" y="46.9">42</text>
<text x="176.6" y="43.4">43</text>
<text x="166" y="48.7">P1.06</text>
<text x="168.9" y="52.2">NF1</text>
<text x="176.6" y="54">40</text>
<text x="176.6" y="50.4">41</text>
<text x="98.4" y="59.3">1</text>
<text x="166" y="55.7">P1.04</text>
<text x="167.6" y="59.3">SWC</text>
<text x="176.6" y="57.5">39</text>
<text x="98.4" y="62.8">2</text>
<text x="101.8" y="61">P1.11</text>
<text x="101.8" y="64.6">P1.10</text>
<text x="166" y="62.8">P1.02</text>
<text x="176.6" y="64.6">37</text>
<text x="176.6" y="61">38</text>
<text x="358.3" y="62.8">A4B9</text>
<text x="368.2" y="64.6">VBUS</text>
<text x="430.7" y="61">A4B9</text>
<text x="434.8" y="64.6">A5</text>
<text x="440.5" y="62.8">VBUS</text>
<text x="98.4" y="66.3">3</text>
<text x="98.4" y="69.8">4</text>
<text x="101.8" y="68.1">P0.03</text>
<text x="101.8" y="71.6">AI4</text>
<text x="166" y="69.8">P1.00</text>
<text x="167.3" y="66.3">SWD</text>
<text x="176.6" y="71.6">35</text>
<text x="176.6" y="68.1">36</text>
<text x="362.5" y="66.3">A5</text>
<text x="362.5" y="69.8">A6</text>
<text x="368.2" y="68.1">CC1</text>
<text x="368.2" y="71.6">DP1</text>
<text x="434.8" y="68.1">A6</text>
<text x="434.8" y="71.6">A7</text>
<text x="440.5" y="66.3">CC1</text>
<text x="440.5" y="69.8">DP1</text>
<text x="98.4" y="76.9">6</text>
<text x="166" y="76.9">P0.22</text>
<text x="166" y="73.4">P0.24</text>
<text x="176.6" y="75.1">34</text>
<text x="362.5" y="73.4">A7</text>
<text x="362.5" y="76.9">A8</text>
<text x="368.2" y="75.1">DN1</text>
<text x="434.8" y="75.1">A8</text>
<text x="440.5" y="73.4">DN1</text>
<text x="440.5" y="76.9">SBU1</text>
<text x="98.4" y="80.4">7</text>
<text x="98.4" y="84">8</text>
<text x="101.8" y="78.7">P1.13</text>
<text x="101.8" y="82.2">AI0</text>
<text x="166" y="84">P0.20</text>
<text x="166" y="80.4">P0.13</text>
<text x="176.6" y="82.2">32</text>
<text x="176.6" y="78.7">33</text>
<text x="362.5" y="80.4">B5</text>
<text x="362.5" y="84">B6</text>
<text x="368.2" y="78.7">SBU1</text>
<text x="368.2" y="82.2">CC2</text>
<text x="434.8" y="78.7">B5</text>
<text x="434.8" y="82.2">B6</text>
<text x="440.5" y="80.4">CC2</text>
<text x="440.5" y="84">DP2</text>
<text x="98.4" y="87.5">9</text>
<text x="101.8" y="85.7">AI5</text>
<text x="101.8" y="89.3">AI7</text>
<text x="170" y="87.5">D+</text>
<text x="176.6" y="89.3">30</text>
<text x="176.6" y="85.7">31</text>
<text x="362.5" y="87.5">B7</text>
<text x="368.2" y="85.7">DP2</text>
<text x="368.2" y="89.3">DN2</text>
<text x="434.8" y="85.7">B7</text>
<text x="434.8" y="89.3">B8</text>
<text x="440.5" y="87.5">DN2</text>
<text x="96.3" y="91">10</text>
<text x="101.8" y="92.8">AI6</text>
<text x="169.1" y="91">P17</text>
<text x="171.2" y="94.5">D-</text>
<text x="176.6" y="92.8">29</text>
<text x="358.3" y="94.5">B4A9</text>
<text x="362.5" y="91">B8</text>
<text x="368.2" y="92.8">SBU2</text>
<text x="430.7" y="92.8">B4A9</text>
<text x="440.5" y="91">SBU2</text>
<text x="440.5" y="94.5">VBUS</text>
<text x="168.6" y="101.6">VBS</text>
<text x="169.1" y="98.1">P15</text>
<text x="176.6" y="99.8">27</text>
<text x="176.6" y="96.3">28</text>
<text x="364.7" y="101.6">1</text>
<text x="368.2" y="96.3">VBUS</text>
<text x="437" y="99.8">1</text>
<text x="440.5" y="101.6">SHELL</text>
<text x="112.5" y="107.7" transform="rotate(-90 112.5 107.7)">XL1</text>
<text x="116.1" y="107.7" transform="rotate(-90 116.1 107.7)">P0.26</text>
<text x="119.6" y="107.7" transform="rotate(-90 119.6 107.7)">XL2</text>
<text x="123.1" y="107.7" transform="rotate(-90 123.1 107.7)">P0.06</text>
<text x="126.6" y="107.7" transform="rotate(-90 126.6 107.7)">AI3</text>
<text x="130.2" y="107.7" transform="rotate(-90 130.2 107.7)">P0.08</text>
<text x="133.7" y="107.7" transform="rotate(-90 133.7 107.7)">P1.09</text>
<text x="137.2" y="107.7" transform="rotate(-90 137.2 107.7)">AI2</text>
<text x="144.3" y="107.7" transform="rotate(-90 144.3 107.7)">P12</text>
<text x="151.3" y="107.7" transform="rotate(-90 151.3 107.7)">P0.07</text>
<text x="154.9" y="107.7" transform="rotate(-90 154.9 107.7)">VDH</text>
<text x="161.9" y="107.7" transform="rotate(-90 161.9 107.7)">DCH</text>
<text x="168.8" y="105.1">RST</text>
<text x="176.6" y="103.4">26</text>
<text x="364.7" y="105.1">2</text>
<text x="368.2" y="103.4">SHELL</text>
<text x="368.2" y="106.9">SHELL</text>
<text x="437" y="103.4">2</text>
<text x="437" y="106.9">3</text>
<text x="440.5" y="105.1">SHELL</text>
<text x="110.8" y="113.2" transform="rotate(-90 110.8 113.2)">11</text>
<text x="114.3" y="113.2" transform="rotate(-90 114.3 113.2)">12</text>
<text x="117.8" y="113.2" transform="rotate(-90 117.8 113.2)">13</text>
<text x="121.4" y="113.2" transform="rotate(-90 121.4 113.2)">14</text>
<text x="124.9" y="113.2" transform="rotate(-90 124.9 113.2)">15</text>
<text x="128.4" y="113.2" transform="rotate(-90 128.4 113.2)">16</text>
<text x="131.9" y="113.2" transform="rotate(-90 131.9 113.2)">17</text>
<text x="135.5" y="113.2" transform="rotate(-90 135.5 113.2)">18</text>
<text x="142.5" y="113.2" transform="rotate(-90 142.5 113.2)">20</text>
<text x="149.6" y="113.2" transform="rotate(-90 149.6 113.2)">22</text>
<text x="153.1" y="113.2" transform="rotate(-90 153.1 113.2)">23</text>
<text x="160.2" y="113.2" transform="rotate(-90 160.2 113.2)">25</text>
<text x="364.7" y="108.7">3</text>
<text x="364.7" y="112.2">4</text>
<text x="368.2" y="110.4">SHELL</text>
<text x="368.2" y="113.9">SHELL</text>
<text x="437" y="110.4">4</text>
<text x="440.5" y="108.7">SHELL</text>
<text x="440.5" y="112.2">SHELL</text>
<text x="454.8" y="182.7">1</text>
<text x="471" y="182.7">2</text>
<text x="509.5" y="182.7">1</text>
<text x="525.6" y="182.7">2</text>
<text x="345.3" y="189.8">1</text>
<text x="348.8" y="191.6">1</text>
<text x="354.2" y="186.4" transform="rotate(-90 354.2 186.4)">3</text>
<text x="356" y="189.9" transform="rotate(-90 356 189.9)">3</text>
<text x="454.8" y="189.8">3</text>
<text x="471" y="189.8">4</text>
<text x="509.5" y="189.8">3</text>
<text x="525.6" y="189.8">4</text>
<text x="345.3" y="193.3">2</text>
<text x="348.8" y="195.1">2</text>
<text x="356" y="195.9" transform="rotate(-90 356 195.9)">4</text>
<text x="354.2" y="199.4" transform="rotate(-90 354.2 199.4)">4</text>
<text x="354.2" y="225.2" transform="rotate(-90 354.2 225.2)">3</text>
<text x="345.3" y="228.6">1</text>
<text x="345.3" y="232.1">2</text>
<text x="348.8" y="230.4">1</text>
<text x="348.8" y="233.9">2</text>
<text x="356" y="228.7" transform="rotate(-90 356 228.7)">3</text>
<text x="354.2" y="238.2" transform="rotate(-90 354.2 238.2)">4</text>
<text x="356" y="234.7" transform="rotate(-90 356 234.7)">4</text>
<text x="114.4" y="272.7">5</text>
<text x="130.5" y="272.7">4</text>
<text x="119.6" y="283.9" transform="rotate(-90 119.6 283.9)">3</text>
<text x="123.1" y="283.9" transform="rotate(-90 123.1 283.9)">2</text>
<text x="126.6" y="283.9" transform="rotate(-90 126.6 283.9)">1</text>
<text x="119.6" y="299.5" transform="rotate(-90 119.6 299.5)">1</text>
<text x="123.1" y="299.5" transform="rotate(-90 123.1 299.5)">2</text>
<text x="126.6" y="299.5" transform="rotate(-90 126.6 299.5)">3</text>
<text x="114.4" y="308">4</text>
<text x="130.5" y="308">5</text>
<text x="336.5" y="316.8">1</text>
<text x="367.1" y="316.8">5</text>
<text x="195.4" y="322.1">1</text>
<text x="198.9" y="323.8">VIN</text>
<text x="215.5" y="323.8">VOUT</text>
<text x="226" y="322.1">5</text>
<text x="336.5" y="323.8">3</text>
<text x="340" y="318.6">CHRG</text>
<text x="356.5" y="318.6">PROG</text>
<text x="195.4" y="329.1">3</text>
<text x="226" y="329.1">4</text>
<text x="340" y="325.6">BAT</text>
<text x="198.9" y="330.9">CE</text>
<text x="219.9" y="330.9">NC</text>
</g>
<g font-size="3.2">
<text x="356.3" y="59.3">A1B12</text>
<text x="428.6" y="57.5">A1B12</text>
<text x="440.5" y="59.3">GND</text>
<text x="368.2" y="61">GND</text>
<text x="98.4" y="73.4">5</text>
<text x="101.8" y="75.1">GND</text>
<text x="356.3" y="98.1">B1A12</text>
<text x="368.2" y="99.8">GND</text>
<text x="428.6" y="96.3">B1A12</text>
<text x="440.5" y="98.1">GND</text>
<text x="147.8" y="107.7" transform="rotate(-90 147.8 107.7)">GND</text>
<text x="158.4" y="107.7" transform="rotate(-90 158.4 107.7)">GND</text>
<text x="146" y="113.2" transform="rotate(-90 146 113.2)">21</text>
<text x="156.6" y="113.2" transform="rotate(-90 156.6 113.2)">24</text>
<text x="298.8" y="214.1">1</text>
<text x="298.8" y="217.7">2</text>
<text x="484.6" y="240.2">1</text>
<text x="484.6" y="244.5">2</text>
<text x="484.6" y="248">3</text>
<text x="484.6" y="251.5">4</text>
<text x="336.5" y="320.3">2</text>
<text x="340" y="322.1">GND</text>
<text x="469.4" y="323.8">4</text>
<text x="195.4" y="325.6">2</text>
<text x="198.9" y="327.4">VSS</text>
<text x="469.4" y="327.4">3</text>
<text x="469.4" y="333.7">1</text>
<text x="469.4" y="330.9">2</text>
</g>
<g font-size="3.2" fill="#f00">
<text x="140.8" y="107.7" transform="rotate(-90 140.8 107.7)">VCC</text>
<text x="139" y="113.2" transform="rotate(-90 139 113.2)">19</text>
<text x="367.1" y="323.8">4</text>
<text x="359" y="325.6">VCC</text>
</g>
</svg>
